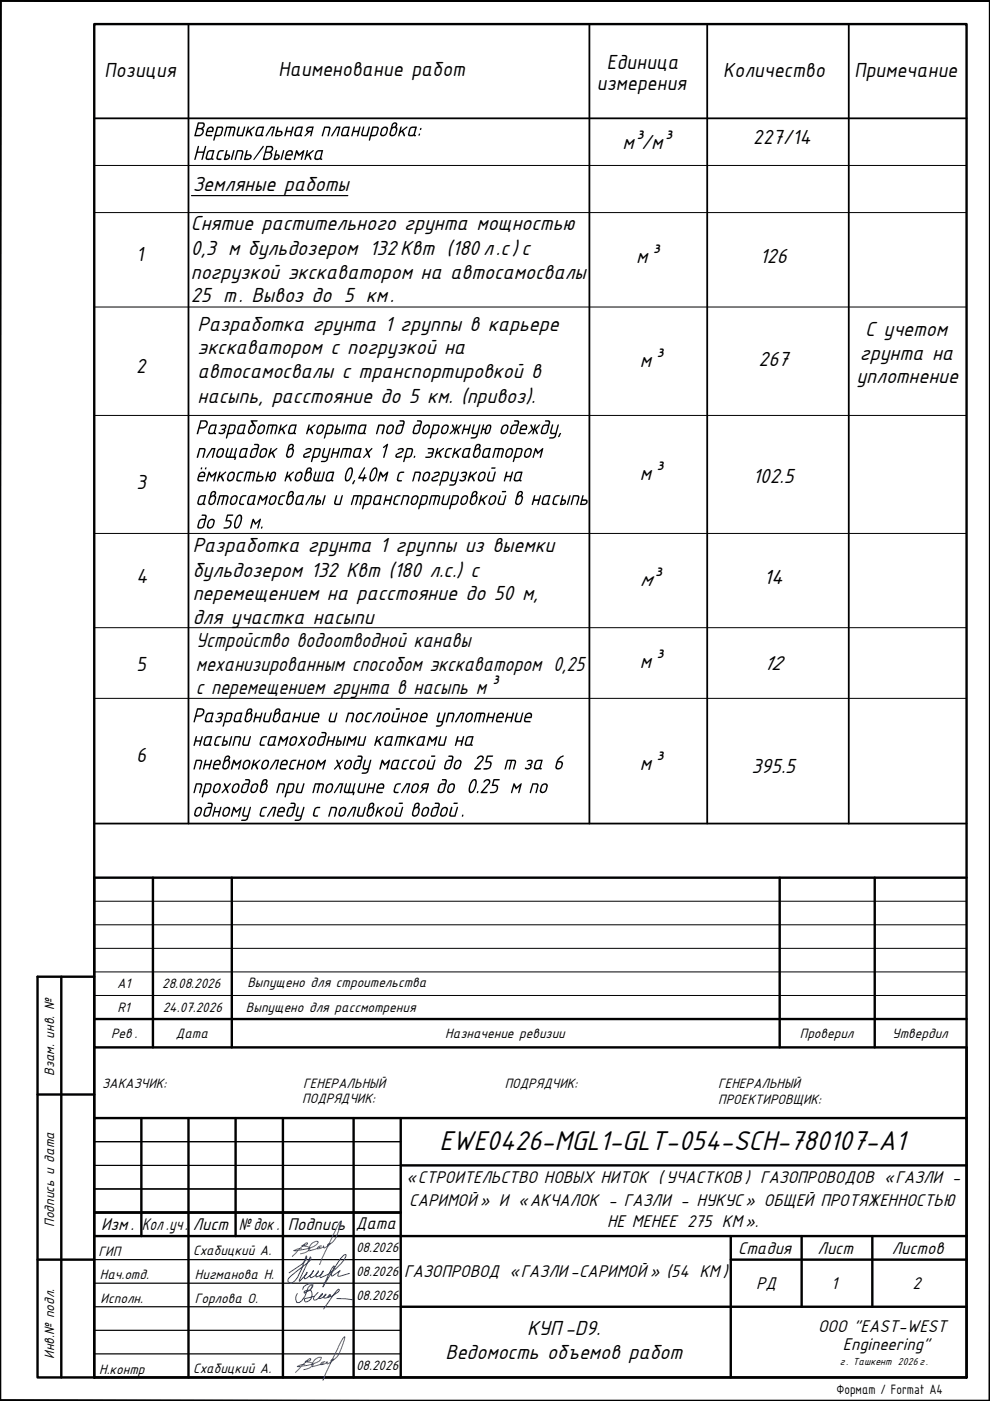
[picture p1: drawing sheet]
<svg xmlns="http://www.w3.org/2000/svg" width="210mm" height="297mm" viewBox="0 0 210 297" stroke-linecap="round" stroke-linejoin="round" font-family="sans-serif">
<!-- layer: 0 -->
<path d="M40 5.1v169.5M125 5.1v169.5M149.9 5.1v169.5M180 5.1v169.5M20 25.1h184.9M20 174.6h184.9" fill="none" stroke="#000" stroke-width=".38"/>
<path d="M20 35.1h184.9M20 45.1h184.9M20 65.1h184.9M20 88.1h184.9M20 113.1h184.9M20 133.1h184.9M20 148.1h184.9" fill="none" stroke="#000" stroke-width=".21"/>
<path d="M40.6 41.5h33.1" fill="none" stroke="#000" stroke-width=".25"/>
<g fill="#000">
<path d="M62.7 31.9h.3l.5 .8 1-.9-.5 2.1h-.2v-.1l.3-1.4-.8 .8-.4-.8-.3 1.4-.2 .1h-.2zM65.1 31.9h.2l-.2 .9 1.2-1 .2 .1-.9 .9 .4 .9-.1 .2-.5-.9-.4 .2-.2 .7h-.3zM68.7 26.9l1.1-.1 .3 .3-.5 1.8h-.2l.4-1.6-.2-.2h-.6l-.5 1.8h-.3zM71.3 27l.1-.2 .8 .1-.5 2-.3-.1 .4-1.7h-.3l-1 1.7-.3 .1zM75 26.9h.3l-.2 .8h.8l.3-.8h.3l-.6 2h-.3l.3-.9h-.9l-.3 .9h-.2zM77 26.9h.3l-.4 1.4 .1 .3h.7l.4-1.7 .3-.1v.2l-.5 1.9h-1a.41 .41 0 0 1-.3-.6zM84.9 26.9l.3-.1-.2 1 1.2-1 .2 .1-.9 .8 .4 1.2h-.3l-.4-.9-.4 .2-.1 .7h-.3zM81.2 94.8l.9-.7h.2l-.9 3-.2-.2 .7-2.3-.5 .4zM84.3 95.2l.4-.2h.6l.3 .3-.2 .6-1.1 .4a.26 .26 0 0 0-.1 .4 .26 .26 0 0 0 .4 .1h.2a.27 .27 0 0 1 .2-.2 .27 .27 0 0 1 .3 .2l-.5 .3h-.7a.51 .51 0 0 1-.3-.6 .51 .51 0 0 1 .4-.4l.9-.4a.27 .27 0 0 0 .1-.4 .27 .27 0 0 0-.4 0l-.4 .1zM87.8 96.7h.3l-.3 .4-.1-.1zM90.7 95.1l1-.1a.42 .42 0 0 1 .3 .6l-.3 1.2-.6 .3h-.9l.1-.3 1.1-.1 .2-.5h-.9v-.2l.1-.1h.9v-.3l-.1-.3h-.9zM92.7 95.1h.3l-.3 .9 1.2-1h.2l-.9 .9 .4 .9-.1 .3-.5-1-.4 .3-.1 .6-.3 .1z"/>
<path d="M94.6 95.3l.5-.3 .7 .1-.1 .2h-.6l-.3 .3-.2 1.1 .7 .1-.1 .3h-.7l-.3-.3zM96.3 95.1l.3-.1-.2 1 1.2-1 .2 .1-.9 .8 .4 .9-.1 .3-.6-1-.3 .3-.2 .7-.3-.1zM95.8 90.1l.3-.1 .4 1 .2-.9 .2-.1-.1 1 .8-1h.3v.2l-.8 .8 .3 .8-.1 .3-.2-.1-.4-.9-.3 1-.2-.1 .2-.9-.9 1-.2-.1 .8-1zM98.4 90.1l.3-.1-.2 .9h.9l.2-.9h.3l-.6 2.1h-.2l.2-.9h-.9l-.2 .8h-.3zM100.4 90h.2l.1 .1-.4 1.4 .1 .3h.7l.5-1.7 .2-.1 .1 .1-.7 2.5-.6 .4h-.7l-.1-.2 .1-.1 .9-.1 .2-.5h-.8l-.2-.3zM104.9 95.1l1.5-.1a.46 .46 0 0 1 .4 .6l-.3 1.4-.3 .1 .4-1.7-.2-.1h-.4l-.4 1.6-.2 .2-.1-.2 .4-1.6h-.6l-.4 1.6-.2 .2-.1-.1zM112.4 90.1l.3-.1 .4 1 .2-.9 .3-.1-.2 1 .9-1h.2v.2l-.8 .8 .3 .8v.3l-.3-.1-.3-.9-.3 1-.3-.1 .3-.9-1 1-.2-.1 .9-1zM113.4 95.1h.3l.4 .7 1.1-.8-.6 2.1h-.2v-.2l.4-1.3-.8 .7-.4-.7-.4 1.4-.3 .1zM117.1 90h.2v.1l-.4 1.4 .1 .3h.8l.4-1.7 .1-.1 .2 .1-.7 2.5-.5 .4h-.8l-.1-.2 .1-.1 .9-.1 .3-.5h-.8l-.3-.3zM118.7 91.9a.18 .18 0 0 1 .3 0 .18 .18 0 0 1-.2 .2l-.2 .5-.2 .1-.1-.2zM53.6 110.1h.2l.4 .8 1-.9h.1l-.6 2.1-.2-.2 .4-1.3-.8 .7-.4-.7-.4 1.3-.3 .1zM55.4 111.7h.3l-.2 .4-.2-.1z"/>
<path d="M80.6 100.1h.3l.3 .7 .9-.8h.2l-.5 2.1h-.2l-.1-.2 .4-1.3-.8 .7-.4-.7-.4 1.4-.2 .1zM84.5 100.3l.5-.3 .7 .1-.1 .2h-.6l-.3 .3-.2 1.1 .7 .1-.1 .3h-.7l-.3-.4zM88 100h.9l.3 .2 .1 .4-.4 1.4-.2 .1-.1-.2 .4-1.4-.2-.2h-.7l-.4 1.6-.2 .2-.1-.1zM91.4 105.1l1.6-.1 .3 .1 .1 .3-.5 1.6h-.2l.3-1.4-.1-.3h-.4l-.6 1.8-.1-.2 .4-1.6h-.6l-.4 1.7h-.3zM92 100.2l1-.2 .3 .2v.3l-.3 .4-1.1 .4a.27 .27 0 0 0-.1 .5 .27 .27 0 0 0 .4 0l.4-.1a.19 .19 0 0 1 .3 0 .19 .19 0 0 1 0 .2 .19 .19 0 0 1-.3 .1l-.7 .1a.51 .51 0 0 1-.5-.5 .51 .51 0 0 1 .5-.5l.9-.4a.26 .26 0 0 0 .1-.4 .26 .26 0 0 0-.4 0l-.5 .1zM94 105.1l.2-.1 .1 .1-.4 1.6 .8 .1 .5-1.7 .3-.1-.7 2.1h-.9l-.3-.3zM95.9 100h.2l-.3 1.5 .2 .3h.6l.4-1.7 .2-.1 .1 .1-.7 2.5-.5 .4h-.8l.1-.3 .8-.1 .3-.5h-.7l-.3-.3zM97.8 100.2l.8-.2a.55 .55 0 0 1 .5 .5 .55 .55 0 0 1-.4 .5l.1 .5-.1 .3-.4 .3h-.5a.26 .26 0 0 1-.4-.1 .26 .26 0 0 1 .2-.4l.5 .2a.34 .34 0 0 0 .4-.4 .34 .34 0 0 0-.5-.2l.2-.3a.32 .32 0 0 0 .5-.3 .32 .32 0 0 0-.4-.3l-.5 .1zM99.7 100h.2l-.2 1 1.3-1h.1v.2l-.9 .7 .5 .9-.2 .3-.6-1-.3 .3-.2 .6h-.3zM101.9 105.1l.3-.1-.2 .9 1.2-.9 .2 .1-.9 .8 .4 .9-.2 .3-.5-1-.3 .3-.2 .6h-.3zM107.3 100.1h.3l-.2 .8h.9l.2-.9h.3l-.6 2.1-.2-.2 .2-.7h-.9l-.2 .8-.3 .1zM113.2 105.1h.3l-.2 .8h.9l.3-.9h.2l-.6 2.1-.2-.2 .2-.7h-.9l-.2 .8h-.3z"/>
<path d="M117.5 105.3l.5-.3 .7 .1-.1 .2h-.7l-.3 .3-.2 1.1 .8 .1-.1 .3-.8-.1-.2-.3zM121.5 105.1l1-.1a.45 .45 0 0 1 .4 .6l-.4 1.4-.2 .1-.1-.2 .4-1.5-.2-.1h-.7l-.4 1.6-.3 .2zM73.9 156.2l.3-.1 .4 .8 1-.8-.5 2h-.2v-.1l.4-1.3-.8 .7-.5-.7-.3 1.3-.3 .1zM76.2 156.2l.3-.1-.4 1.5 .1 .2h.7l.4-1.6 .2-.1 .2 .1-.6 1.9h-1.1l-.2-.1v-.4zM79.8 156.2l.3-.1-.2 .9 1.4-.9v.1l-.9 .8 .5 .9-.1 .2h-.2l-.5-.9-.3 .3-.2 .6h-.3zM84.2 156.1h1.5a.4 .4 0 0 1 .4 .6l-.4 1.4h-.3l.4-1.6-.2-.1h-.3l-.5 1.6-.3 .1 .5-1.7h-.6l-.5 1.7h-.3zM85.3 151.2l.3-.1-.2 .9h1l.2-.9 .3 .1-.6 1.9h-.2l.2-.8h-1l-.2 .8h-.3zM86.7 156.2l.3-.1-.2 .9 1.4-.9v.1l-.9 .8 .4 .9-.1 .2h-.2l-.4-.9-.3 .3-.2 .6h-.3zM91 156.2l.2-.1 .5 .8 .8-.7 .3-.1-.6 2h-.2v-.1l.3-1.3-.8 .7-.4-.7-.3 1.4h-.3zM93 151.1h.3l-.4 1.5 .1 .3h.7l.5-1.7 .2-.1 .1 .1-.7 2.5-.5 .3-.8 .1v-.3h.7l.4-.3v-.4h-.7a.41 .41 0 0 1-.3-.5zM95 151.1h1.1l.3 .2-.5 1.8h-.2l.4-1.4-.2-.3h-.7l-.4 1.7h-.3zM93.3 156.2l.3-.1-.4 1.6 .1 .1h.7l.4-1.6 .3-.1-.5 2h-1.1l-.2-.2z"/>
<path d="M96.9 156.1l.3 .1-.2 .8h.9l.2-.8 .3-.1-.5 2h-.3l.2-.8h-.9l-.2 .8h-.3zM97.6 151.1h.9l-.6 2-.2-.1 .4-1.6h-.3l-1 1.7h-.3v-.1zM101 151.1h1.7l.1 .1 .1 .5-.4 1.4h-.3l.4-1.4-.1-.3h-.4l-.5 1.7-.3-.1 .5-1.6h-.6l-.4 1.6-.3 .1zM103.5 151.1l.3 .1-.2 .8h.9l.2-.8 .3-.1-.5 2h-.3l.2-.8h-.9l-.2 .8h-.3zM107.5 151.2l.3-.1-.2 .9h.9l.2-.9h.3l-.6 2h-.2l.2-.8h-.9l-.2 .8h-.3zM109.5 151.2l.3-.1-.4 1.6 .2 .2h.6l.5-1.7 .3-.1-.6 2h-1l-.3-.2zM71.3 161.1h.3l.3 .7 .7-.7h.2l-.8 1 .3 .8-.2 .3-.4-.8-.7 .7h-.2l.8-1zM72 166.1h.8l-.5 1.9-.3 .1 .4-1.7h-.3l-1.1 1.7-.1 .1-.1-.2zM73.3 166.1h.3l-.4 1.4 .2 .4h.3l.6-1.8h.2v.1l-.5 1.7h.6l.5-1.7 .1-.1h.2l-.5 1.8h.3l-.2 .7h-.2v-.4l-1.5-.1a.45 .45 0 0 1-.4-.6zM74.7 171.1h.9l-.5 2-.3 .1v-.2l.4-1.6h-.3l-1 1.6-.3 .1zM76.1 171.1h.2l.1 .1-.4 1.5 .8 .2 .5-1.7 .3-.1-.7 2.1h-.9l-.3-.3zM76.2 166.1h.3l-.4 1.5 .2 .3h.6l.4-1.7 .2-.1h.2l-.7 2.1h-.8l-.4-.2v-.4z"/>
<path d="M77.3 161.1h.3l-.4 1.4 .1 .3h.7l.4-1.7h.3v.1l-.6 2.5-.6 .4h-.7l-.1-.2 .1-.1 .8-.1 .3-.5h-.6l-.4-.3zM78.1 166.1h.3l-.2 .8h1l.2-.8h.3l-.5 1.9-.2 .2-.1-.2 .2-.8h-1l-.2 .9h-.3zM80.1 171.1h.2l-.2 .9 1.2-.9h.2l-.9 .9 .4 .9-.1 .3-.6-1-.3 .3-.2 .6h-.3zM80.9 161.1h.3l.4 .8 .9-.8h.2l-.5 2-.3-.1 .4-1.3-.8 .7-.4-.7-.4 1.4h-.3zM83.9 166.3l.4-.2h.7v.2l-.7 .1-.3 .2-.3 1.1 .2 .2h.6l-.1 .3-.7-.1-.3-.2zM85.6 161.2l.4-.1h.7l-.1 .3h-.7l-.2 .1-.3 1.2 .8 .3-.2 .2h-.5a.45 .45 0 0 1-.4-.7l.3-.9zM86.1 166.1h.9l-.5 2-.2 .1-.1-.2 .5-1.6h-.4l-1 1.6-.3 .1zM87.2 161.4l.5-.3h.7l-.1 .3h-.7l-.2 .2-.3 1.2 .8 .1-.1 .2-.6 .1-.4-.3zM104.6 165.3l1.4-.1-.2 .3h-.9l-.3 .9h.6l.3 .2v.9l-.6 .6h-1.1l.1-.2 1-.1 .4-.7a.33 .33 0 0 0-.3-.4l-.7-.1z"/>
<path d="M58.5 31.9h.3l-.3 .8 .7 .1 .1 .5-.5 .6h-.7l-.1-.1zM58.5 33l-.2 .6h.4a.3 .3 0 0 0 .3-.2 .3 .3 0 0 0-.2-.4zM60 31.9l.2-.1 .1 .1-.5 1.9-.2 .1-.1-.1z"/>
<path d="M61.1 32.2l-.3 .5h1a.38 .38 0 0 0-.1-.5 .38 .38 0 0 0-.4 0zM60.7 32.2l.6-.4 .5 .1 .3 .2-.1 .9h-1.2l-.1 .3 .1 .3h1l-.1 .3h-.9l-.4-.2v-.4z"/>
<path d="M67.4 32.2l-.5 1.1 .2 .3h.5l.2-.2 .4-1.3zM67.1 32l.4-.2h1l-.3 1.8a.22 .22 0 0 1-.1 .3 .22 .22 0 0 1-.3-.1l-.7 .1-.5-.3 .3-1.2z"/>
<path d="M73 27.2l-.4 1.1 .1 .3 .7-.1 .4-1.4zM72.7 27.1l.5-.3 1 .1-.5 1.7a.22 .22 0 0 1 .3 .2 .22 .22 0 0 1-.3 .2 .22 .22 0 0 1-.2-.2l-.8 .1a.46 .46 0 0 1-.4-.6z"/>
<path d="M79 26.9l1.1-.1 .2 .5-.3 1.2-.5 .4h-.8l-.2 .8-.2 .1-.1-.1zM79.2 27.1l-.4 1.5h.7l.3-.2 .2-1.2z"/>
<path d="M80.9 27.2l.5-.3 .5-.1 .4 .5-.3 1-.6 .6-.6-.1-.2-.3zM81.2 27.3l-.3 1a.48 .48 0 0 0 .5 .3 .48 .48 0 0 0 .4-.4l.2-.6a.4 .4 0 0 0-.3-.5 .4 .4 0 0 0-.5 .2z"/>
<path d="M83.4 26.4l-.2 .6 .4-.2a.3 .3 0 0 0 .4-.3 .3 .3 0 0 0-.5-.2zM83.1 26.3l.6-.4a.49 .49 0 0 1 .6 .4 .49 .49 0 0 1-.3 .6l.3 .5-.4 1.1-.5 .4-.6-.1-.3-.6zM83.1 27.4l-.2 .8a.45 .45 0 0 0 .5 .4 .45 .45 0 0 0 .4-.4l.1-.6a.42 .42 0 0 0-.3-.5 .42 .42 0 0 0-.5 .3z"/>
<path d="M87.2 27.2l-.4 1.1 .1 .3h.6l.2-.2 .3-1.3zM86.9 27.2l.4-.4 1.1 .1-.4 1.7a.2 .2 0 0 1 .1 .2 .2 .2 0 0 1-.1 .2 .2 .2 0 0 1-.2-.2l-1 .1-.2-.1-.1-.5z"/>
<path d="M88.8 28.3h.3l-.2 .5-.2-.2zM89.1 27.2l.3-.1-.2 .5-.2-.1z"/>
<path d="M84.7 89.2l.9-.1 .2 .6-.6 2-.4 .4h-.6a.42 .42 0 0 1-.4-.6l.2-.9 .4-.5 1-.1 .1-.5-.7-.1zM84.5 90.3l-.4 1.2 .1 .3h.6l.2-.2 .3-1.3z"/>
<path d="M86.2 95.1l.9-.1a.46 .46 0 0 1 .5 .6l-.4 1.1-.5 .4h-.7l-.2 .8-.2 .1-.1-.2zM86.4 95.3l-.3 1.5 .8-.1 .4-1.1-.1-.3z"/>
<path d="M88.4 89.1h.9l.2 .5-.6 2.1-.5 .4h-.7l-.2-.2v-.4l.3-1 .4-.5h.9l.1-.4-.2-.2h-.6zM88.2 90.3l-.4 1.2 .1 .3h.5l.2-.2 .4-1.3z"/>
<path d="M89.8 90.4l.6-.4h.5l.3 .3-.3 1.3-.6 .5h-.5l-.3-.4zM90.2 90.4l-.2 .2-.2 .9a.5 .5 0 0 0 .5 .3 .5 .5 0 0 0 .4-.5l.2-.6a.41 .41 0 0 0-.2-.4 .41 .41 0 0 0-.5 .1z"/>
<path d="M91.8 90.1l1-.1a.4 .4 0 0 1 .4 .6l-.4 1.2-.4 .3h-.8l-.2 .7-.3 .2zM92.1 90.3l-.4 1.5 .8-.1 .4-1.2-.1-.2z"/>
<path d="M93.8 90.4l.6-.4h.5l.3 .4-.2 .9-.6 .7-.6 .1-.3-.4zM94.2 90.4l-.4 .9a.47 .47 0 0 0 .4 .5 .47 .47 0 0 0 .5-.5l.1-.6a.38 .38 0 0 0-.1-.4 .38 .38 0 0 0-.5 .1z"/>
<path d="M98.7 95.3l-.2 .3-.3 .9 .2 .3 .7-.2 .3-1.3zM98.4 95.2l.4-.2h1l-.4 1.6 .2 .2a.22 .22 0 0 1-.2 .3 .22 .22 0 0 1-.3-.2l-.8 .2-.3-.2-.1-.4z"/>
<path d="M101.1 94.5l-.2 .7 .3-.2a.3 .3 0 0 0 .4-.3 .3 .3 0 0 0-.5-.2zM100.9 94.3l.4-.2h.3l.3 .3-.3 .6 .3 .4-.2 1.1-.4 .5-.4 .1a.57 .57 0 0 1-.7-.8zM100.9 95.4l-.4 1.1a.5 .5 0 0 0 .6 .3 .5 .5 0 0 0 .4-.5l.1-.6a.4 .4 0 0 0-.2-.4 .4 .4 0 0 0-.5 .1z"/>
<path d="M102.4 90.1l.3-.1-.3 .9h.5l.2-.6 .4-.3a.44 .44 0 0 1 .6 .1 .44 .44 0 0 1 .1 .5l-.4 1.1-.5 .4a.45 .45 0 0 1-.5-.2 .45 .45 0 0 1-.1-.4l.1-.3h-.4l-.3 .9h-.2zM103.5 90.3l-.5 1.2a.3 .3 0 0 0 .3 .3 .3 .3 0 0 0 .3-.3l.3-1.1z"/>
<path d="M103 95.3l-.5 1.2 .2 .3 .7-.2 .3-1.3zM102.7 95.2l.3-.2h1.1l-.4 1.7a.24 .24 0 0 1 .2 .2 .24 .24 0 0 1-.2 .2 .24 .24 0 0 1-.3-.2l-.8 .2-.4-.3 .2-1.3z"/>
<path d="M106.5 90.4l.6-.4h.5l.2 .3-.2 1.3-.7 .5h-.4l-.4-.4zM106.8 90.4l-.4 1.1a.5 .5 0 0 0 .6 .3 .5 .5 0 0 0 .4-.5l.1-.6a.41 .41 0 0 0-.2-.4 .41 .41 0 0 0-.5 .1z"/>
<path d="M107.4 95.5l.6-.5h.5l.3 .3-.2 1.2-.6 .5-.6 .1-.3-.4zM107.8 95.4l-.4 1.1a.5 .5 0 0 0 .5 .3 .5 .5 0 0 0 .4-.5l.2-.6a.4 .4 0 0 0-.2-.4 .4 .4 0 0 0-.5 .1z"/>
<path d="M109.4 95.1l1.2-.1 .2 .3v.3l-.4 1.2-.5 .3h-.7l-.2 .8-.2 .1zM109.7 95.3l-.4 1.5h.6l.3-.2 .3-1.1-.1-.2z"/>
<path d="M109.1 89.1h.7l.2 .1 .1 .4-.6 2.2-.4 .3h-.8l-.2-.3v-.3l.3-1.1 .5-.4h.8l.1-.3-.2-.3h-.5zM108.8 90.3l-.4 1.2 .1 .3h.6l.2-.2 .3-1.3z"/>
<path d="M111.4 95.4l.6-.4h.5l.3 .4-.2 1.1-.6 .5-.6 .1-.3-.4zM111.8 95.4l-.4 .9a.47 .47 0 0 0 .4 .5 .47 .47 0 0 0 .5-.5l.1-.6a.38 .38 0 0 0-.2-.4 .38 .38 0 0 0-.4 .1z"/>
<path d="M110.8 90.4l-.3 .5h.9l.1-.2a.41 .41 0 0 0-.2-.4 .41 .41 0 0 0-.5 .1zM110.4 90.4l.6-.4h.4l.3 .2 .1 .5-.1 .5h-1.3v.3l.1 .3h1l-.1 .3h-1.1l-.2-.2v-.4z"/>
<path d="M115.6 89.1h.7a.41 .41 0 0 1 .3 .6l-.6 2.1-.4 .3-.8-.1-.2-.5 .4-1.1 .5-.4h.7l.1-.3-.1-.3h-.6zM115.3 90.4l-.4 1.2 .2 .2h.5l.3-.3 .3-1.2z"/>
<path d="M50.6 109.4l-.5 .8-.2 1a.33 .33 0 0 0 .1 .5 .33 .33 0 0 0 .5-.1l.3-.7 .2-1a.32 .32 0 0 0 0-.4 .32 .32 0 0 0-.4-.1zM50.3 109.4l.4-.3h.4l.2 .3 .1 .6-.6 1.7-.3 .2-.5 .2-.4-.4v-.7l.3-.9z"/>
<path d="M87.5 105.3l.4-.3h.4l.5 .4-.3 1.1-.3 .4-.5 .2-.4-.1-.3-.4zM87.7 105.5l-.3 .8a.45 .45 0 0 0 .4 .5 .45 .45 0 0 0 .5-.5l.1-.6a.41 .41 0 0 0-.2-.4 .41 .41 0 0 0-.5 .2z"/>
<path d="M89.4 105.1l1.2-.1 .2 .2v.4l-.5 1.2-.4 .3h-.7l-.3 .8-.2 .1zM89.6 105.3l-.4 1.5 .9-.1 .4-1.1-.2-.3z"/>
<path d="M90 100.2l.8-.2 .4 .4-.2 1.1-.3 .3-.5 .3h-.4l-.3-.4 .2-1zM90.2 100.4l-.4 .9a.45 .45 0 0 0 .5 .5 .45 .45 0 0 0 .4-.4l.2-.7a.39 .39 0 0 0-.2-.4 .39 .39 0 0 0-.5 .1z"/>
<path d="M93.9 100h1.1l.3 .5-.4 1.3-.4 .3h-.9l-.2 .8-.3 .1zM94.1 100.3l-.4 1.5h.7l.3-.3 .2-1.1z"/>
<path d="M96 105.1l.9-.1a.46 .46 0 0 1 .4 .6l-.4 1.2-.5 .3h-.7l-.2 .8-.3 .1zM96.2 105.3l-.4 1.5 .8-.1 .4-1.1-.1-.3z"/>
<path d="M98 105.4l.6-.4 .5 .1 .2 .3-.3 1.2-.7 .5-.6-.1-.1-.3zM98.3 105.4l-.3 .3-.1 .6a.45 .45 0 0 0 .5 .5 .45 .45 0 0 0 .4-.5l.2-.6a.38 .38 0 0 0-.2-.4 .38 .38 0 0 0-.5 .1z"/>
<path d="M100.5 104.5l-.3 .6 .3-.1a.3 .3 0 0 0 .4-.3 .3 .3 0 0 0-.4-.2zM100.2 104.3l.4-.2h.4a.53 .53 0 0 1 0 1l.3 .3-.3 1.1-.6 .5h-.5l-.3-.2v-.5zM100.3 105.4l-.3 .3-.1 .6a.45 .45 0 0 0 .5 .5 .45 .45 0 0 0 .4-.5l.2-.6a.38 .38 0 0 0-.2-.4 .38 .38 0 0 0-.5 .1z"/>
<path d="M101.8 100.2l.8-.2 .4 .4-.3 1.2-.8 .5-.4-.1-.2-.3 .2-1zM101.9 100.5l-.3 .8a.45 .45 0 0 0 .4 .5 .45 .45 0 0 0 .5-.4l.2-.7a.41 .41 0 0 0-.3-.4 .41 .41 0 0 0-.5 .2z"/>
<path d="M103.9 105.4l.6-.4h.4l.3 .4-.2 1.1-.6 .5h-.6l-.3-.3zM104.2 105.4l-.4 .9a.47 .47 0 0 0 .5 .5 .47 .47 0 0 0 .5-.5l.1-.6a.39 .39 0 0 0-.2-.4 .39 .39 0 0 0-.5 .1z"/>
<path d="M103.7 100h.2l-.4 1.5 .3 .3h.6l.4-1.7 .3-.1-.5 2-.9 .1a.46 .46 0 0 1-.4-.6zM104.2 99.1h.8l.1 .1-.2 .2h-.7z"/>
<path d="M105.9 105h.3l-.4 1.5 .2 .3h.6l.5-1.7 .3-.1-.6 2-.8 .1a.45 .45 0 0 1-.5-.6zM106.4 104.2l.9-.1-.1 .3h-.8z"/>
<path d="M110.1 104.5l-.2 .6 .2-.1a.33 .33 0 0 0 .4-.2 .33 .33 0 0 0-.3-.4zM109.8 104.4l.4-.3a.52 .52 0 0 1 .6 .3 .52 .52 0 0 1-.2 .7l.3 .3-.3 1.2-.5 .4h-.7l-.2-.5zM109.9 105.4l-.4 .9a.45 .45 0 0 0 .5 .5 .45 .45 0 0 0 .4-.5l.2-.6a.39 .39 0 0 0-.2-.4 .39 .39 0 0 0-.5 .1z"/>
<path d="M109.6 100.4l-.4 1.1 .2 .3 .7-.2 .3-1.3zM109.3 100.2l.5-.2h1l-.4 1.7a.22 .22 0 0 1 .2 .2 .22 .22 0 0 1-.2 .2 .22 .22 0 0 1-.2-.1l-.9 .1-.4-.3v-.3z"/>
<path d="M115.6 105.3l-.2 .3-.3 .9 .2 .3 .7-.1 .4-1.4zM115.2 105.3l.5-.3h1l-.4 1.8a.2 .2 0 0 1 .2 .2 .2 .2 0 0 1-.2 .1 .2 .2 0 0 1-.2-.1l-.9 .1-.3-.2-.1-.4z"/>
<path d="M119.2 105.1l.3-.1-.2 .9 .6 .1 .1 .5-.5 .5-.8 .1zM119.2 106.2l-.2 .6h.3a.31 .31 0 0 0 .4-.2 .31 .31 0 0 0-.2-.4zM120.7 105.1l.2-.1 .1 .1-.5 1.9-.2 .1-.1-.2z"/>
<path d="M123.4 105.1l.3-.1-.2 .9h.9l.2 .3-.1 .5-.5 .4-1.1-.1zM123.4 106.2l-.1 .6h.6a.31 .31 0 0 0 .3-.2 .31 .31 0 0 0-.1-.4z"/>
<path d="M81.4 151.5l.6-.4h.4l.3 .3-.2 1.2-.7 .5h-.4l-.4-.3zM81.7 151.5l-.2 .3-.1 .6a.44 .44 0 0 0 .4 .5 .44 .44 0 0 0 .5-.5l.1-.6a.4 .4 0 0 0-.2-.4 .4 .4 0 0 0-.5 .1z"/>
<path d="M82.1 156.4l-.4 1.3 .1 .1h.6l.2-.1 .4-1.3zM81.9 156.3l.4-.2h1l-.4 1.7a.2 .2 0 0 1 .2 .3 .2 .2 0 0 1-.3 .1 .2 .2 0 0 1-.1-.2l-1 .1-.3-.2z"/>
<path d="M83.4 151.1h.3l-.4 1.5 .1 .3h.7l.4-1.7 .4-.1-.6 2h-1l-.3-.2zM83.9 150.2l.8-.1 .1 .3-.8 .1z"/>
<path d="M87.4 151.4l.5-.3h.4l.4 .4-.2 1.1-.7 .5h-.5l-.3-.3 .2-1zM87.6 151.5l-.3 .9a.47 .47 0 0 0 .5 .5 .47 .47 0 0 0 .4-.5l.1-.6a.38 .38 0 0 0-.2-.5 .38 .38 0 0 0-.5 .2z"/>
<path d="M89 156.4l-.4 1.3 .1 .1h.6l.2-.1 .3-1.3zM88.7 156.3l.5-.2h1l-.4 1.7a.2 .2 0 0 1 .1 .3 .2 .2 0 0 1-.2 .1 .2 .2 0 0 1-.2-.2l-.9 .1-.3-.2z"/>
<path d="M89.7 151.5l-.3 .5h.9v-.2a.38 .38 0 0 0-.2-.4 .38 .38 0 0 0-.4 .1zM89.3 151.5l.6-.4h.4l.3 .2v1h-1.3l-.1 .3 .2 .3h.9v.2h-1.1l-.3-.2z"/>
<path d="M99 151.4l.5-.3h.4l.4 .3-.2 1.1-.4 .5-.3 .1h-.4l-.4-.3 .2-1zM99.1 151.6l-.2 .8a.44 .44 0 0 0 .5 .5 .44 .44 0 0 0 .4-.5l.2-.9-.5-.1z"/>
<path d="M99.3 156.4l-.5 1.2 .1 .2 .8-.1 .4-1.3zM99 156.3l.4-.2h1l-.4 1.7a.22 .22 0 0 1 .2 .2 .22 .22 0 0 1-.2 .2 .22 .22 0 0 1-.2-.1h-.9a.4 .4 0 0 1-.3-.5z"/>
<path d="M105.9 151.5l-.3 .5h.9l.1-.2a.4 .4 0 0 0-.3-.4 .4 .4 0 0 0-.4 .1zM105.5 151.5l.6-.4h.4l.3 .2-.1 1h-1.2l-.1 .3 .2 .3h.9v.2l-1.3-.1-.1-.4z"/>
<path d="M111.8 151.5l-.3 .5h1v-.2a.38 .38 0 0 0-.2-.4 .38 .38 0 0 0-.5 .1zM111.5 151.4l.6-.3h.4l.3 .2-.1 1h-1.2l-.1 .3 .1 .3h1l-.1 .2h-1l-.3-.2 .2-1.1z"/>
<path d="M72.2 171.4l.8-.3 .4 .4-.2 1.2-.8 .5-.4-.1-.3-.4 .2-1zM72.4 171.5l-.3 .9a.45 .45 0 0 0 .4 .5 .45 .45 0 0 0 .4-.5l.2-.6a.39 .39 0 0 0-.2-.4 .39 .39 0 0 0-.5 .1z"/>
<path d="M73.3 161.4l.6-.3h.4l.3 .3-.2 1.2-.7 .5h-.4l-.4-.3zM73.6 161.5l-.4 .9a.47 .47 0 0 0 .5 .4 .47 .47 0 0 0 .5-.4l.1-.6a.39 .39 0 0 0-.2-.4 .39 .39 0 0 0-.5 .1z"/>
<path d="M75.9 160.2h.7l.3 .4-.6 2.2-.4 .3-.6 .1-.4-.3 .3-1.5 .5-.3h.8l.1-.3-.1-.3h-.6zM75.6 161.4l-.4 1.3 .1 .1h.6l.2-.2 .3-1.2z"/>
<path d="M78.7 170.5l-.4 .7 .3-.1a.3 .3 0 0 0 .4-.3 .3 .3 0 0 0-.3-.3zM78.4 170.3l.3-.1a.51 .51 0 0 1 .6 .3 .51 .51 0 0 1-.2 .6l.3 .5-.3 1.1-.6 .4-.6-.1-.2-.5 .4-1.8zM78.4 171.5l-.4 .9a.45 .45 0 0 0 .5 .5 .45 .45 0 0 0 .4-.5l.2-.6a.39 .39 0 0 0-.2-.4 .39 .39 0 0 0-.5 .1z"/>
<path d="M80.5 166.5l-.3 .4h.9l.1-.1a.38 .38 0 0 0-.2-.4 .38 .38 0 0 0-.5 .1zM80.1 166.6l.7-.5h.5l.2 .3-.1 .8h-1.3v.3l.2 .4h.9v.1l-.2 .2-.9-.1a.45 .45 0 0 1-.3-.6z"/>
<path d="M82 171.5l.6-.4h.5l.3 .3-.2 1.1-.7 .6h-.5l-.3-.4zM82.4 171.4l-.3 .4-.1 .6a.45 .45 0 0 0 .4 .5 .45 .45 0 0 0 .5-.5l.2-.6a.38 .38 0 0 0-.2-.4 .38 .38 0 0 0-.5 0z"/>
<path d="M83.6 161.4l-.5 1.1 .1 .3 .8-.1 .4-1.3zM83.3 161.3l.4-.2h1l-.4 1.7a.22 .22 0 0 1 .2 .2 .22 .22 0 0 1-.2 .2 .22 .22 0 0 1-.2-.1l-.9 .1a.45 .45 0 0 1-.4-.7z"/>
<path d="M84 171.2l.3-.1-.4 1.6 .2 .2h.7l.4-1.7 .1-.1h.2l-.5 1.9-.1 .2h-.9a.45 .45 0 0 1-.4-.6zM84.6 170.2h.8v.2l-.8 .1z"/>
<path d="M87.4 166.5l.7-.4h.5l.2 .3-.2 1.2-.5 .5h-.6l-.3-.3-.1-.3zM87.8 166.5l-.3 1a.45 .45 0 0 0 .4 .4 .45 .45 0 0 0 .4-.5l.2-.6a.4 .4 0 0 0-.2-.4 .4 .4 0 0 0-.5 .1z"/>
<path d="M88.3 170.5l-.3 .7 .3-.1a.3 .3 0 0 0 .4-.3 .3 .3 0 0 0-.4-.3zM87.9 170.5l.4-.3h.4l.3 .2v.4a.31 .31 0 0 0-.2 .3 .31 .31 0 0 0 .2 .3v.4l-.4 1-.4 .3h-.7l-.2-.3v-.4zM87.9 171.6l-.3 .8a.47 .47 0 0 0 .5 .5 .47 .47 0 0 0 .5-.5l.1-.6a.4 .4 0 0 0-.3-.5 .4 .4 0 0 0-.5 .3z"/>
<path d="M88.9 161.4l.6-.3h.5l.2 .3-.3 1.3-.7 .5-.4-.1-.3-.3zM89.3 161.4l-.3 .4-.1 .6a.44 .44 0 0 0 .4 .5 .44 .44 0 0 0 .4-.5l.2-.6a.38 .38 0 0 0-.1-.4 .38 .38 0 0 0-.5 0z"/>
<path d="M89.7 171.4l.9-.3 .4 .4-.3 1.2-.7 .5-.5-.1-.2-.5zM90 171.5l-.4 .9a.45 .45 0 0 0 .5 .5 .45 .45 0 0 0 .4-.5l.2-.6a.4 .4 0 0 0-.3-.4 .4 .4 0 0 0-.4 .1z"/>
<path d="M89.5 166.4l.5-.3h1l-.6 2h-.2l.2-.9h-.3l-.9 .9h-.2v-.1l.7-.8-.4-.3zM89.8 166.4a.28 .28 0 0 0-.2 .3 .28 .28 0 0 0 .3 .2h.6l.1-.5z"/>
<path d="M90.9 161.1h.2l-.3 1.5 .1 .2h.7l.4-1.6 .2-.1h.2l-.5 2-.2 .1h-.8l-.4-.2v-.5zM91.4 160.3l.8-.1 .1 .1-.9 .2z"/>
<path d="M92.2 170.2h.6a.46 .46 0 0 1 .5 .6l-.7 2.1-.5 .3-.6-.1-.2-.2v-.3l.3-1.2 .6-.3h.7l.1-.3-.2-.3h-.6zM91.9 171.4l-.3 1.3 .6 .2 .3-.3 .3-1.2z"/>
<path d="M93.7 171.4l.3-.3h.5l.5 .4-.3 1.2-.6 .4h-.5l-.3-.4zM94 171.5l-.4 .9a.45 .45 0 0 0 .4 .5 .45 .45 0 0 0 .5-.5l.2-.6a.39 .39 0 0 0-.2-.4 .39 .39 0 0 0-.5 .1z"/>
<path d="M93.7 165.3l.8-.1 .3 .3v.2l-.6 2.1-.4 .3-.6 .1-.4-.4 .2-1.3 .6-.4h.8l.1-.4-.2-.2h-.6zM93.5 166.4l-.2 .3-.3 .9 .3 .3 .6-.2 .4-1.3z"/>
<path d="M95 166.6l.8-.5h.4l.3 .3-.2 1.1-.7 .6h-.5l-.3-.3zM95.4 166.5l-.3 1.1a.5 .5 0 0 0 .5 .2 .5 .5 0 0 0 .4-.4l.1-.6a.39 .39 0 0 0-.2-.4 .39 .39 0 0 0-.5 .1z"/>
<path d="M95.2 160.2h.7l.3 .4-.7 2.2-.4 .3-.5 .1-.5-.3 .4-1.5 .5-.3h.8v-.3l-.1-.3h-.6zM94.8 161.4l-.4 1.3 .1 .1h.6l.3-.2 .3-1.2z"/>
<path d="M96.5 161.5l.6-.4h.4l.4 .3-.2 1-.6 .7-.4 .1-.5-.3-.1-.4zM96.9 161.5l-.4 .9a.44 .44 0 0 0 .4 .4 .44 .44 0 0 0 .5-.4l.1-.6a.39 .39 0 0 0-.2-.4 .39 .39 0 0 0-.4 .1z"/>
<path d="M95.6 171.1h.2l.1 .1-.4 1.5 .9 .2 .4-1.7 .3-.1-.6 2.1h-.9l-.4-.3zM96.2 170.2l.9 .1-.2 .2h-.7z"/>
<path d="M114.7 166.5l.7-.4h.6l.2 .4-.3 1.2-.6 .4h-.5l-.3-.3zM115.1 166.5l-.3 1a.45 .45 0 0 0 .4 .4 .45 .45 0 0 0 .5-.5l.1-.6a.4 .4 0 0 0-.2-.4 .4 .4 0 0 0-.5 .1z"/>
<path d="M113.9 161.4l-.4 1.1 .1 .3h.7l.4-1.4zM113.5 161.4l.5-.3h1.1l-.5 1.7a.2 .2 0 0 1 .2 .2 .2 .2 0 0 1-.2 .2 .2 .2 0 0 1-.2-.1l-.8 .1-.4-.2v-.4z"/>
</g>
<!-- layer: _SHTAMP -->
<g fill="#000" stroke="#000" stroke-width=".21">
<path d="M0 .1l.2 .2h209.6zM0 .1h209.9l-.1 .2z"/>
<path d="M209.9 .1l-.1 .2v296.6zM209.9 .1v296.9l-.1-.1z"/>
<path d="M.2 .3l-.2 296.7 .2-.1zM0 .1l.2 .2-.2 296.7z"/>
<path d="M.2 296.9l209.7 .1-.1-.1zM.2 296.9l209.7 .1h-209.9z"/>
</g>
<g fill="none" stroke="#000" stroke-width=".51">
<path d="M20 5.1h184.9v286.9h-184.9zM13 207.1v84.9M20 207.1h-12v84.9h12M8 232.1h12M20 237.1h184.9v54.9h-184.9zM20 222.1v15M30 237.1v25M40 237.1v54.9M50 237.1v25M60 237.1v54.9M75 237.1v54.9M85 237.1v54.9"/>
<path d="M204.9 222.1v15M20 257.1h65M85 247.1h119.9M8 267.1h12M20 262.1h184.9M85 277.1h119.9M154.9 267.1h50M154.9 262.1v29.9M170 262.1v15M185 262.1v15"/>
</g>
<path d="M20 247.1h65M20 252.1h65M20 242h65M20 277.1h65M20 267.1h65M20 272.1h65M20 282.1h65M20 287h65" fill="none" stroke="#000" stroke-width=".25"/>
<!-- layer: SHTAMP -->
<path d="M32.4 186.1v36M49.1 186.1v36M165.3 186.1v36M185.5 186.1v36M204.9 186.1h-184.9v36h184.9M20 216.1h184.9" fill="none" stroke="#000" stroke-width=".51"/>
<path d="M20 196.1h184.9M20 191.1h184.9M20 211.1h184.9M20 206.1h184.9M20 201.1h184.9" fill="none" stroke="#000" stroke-width=".21"/>
<!-- layer: 0 -->
<path d="M61.3 269.9l2.7-1.9 .9-1v-.7a18 18 0 0 1-2.3 5.2 .97 .97 0 0 1-1.3 .4l-.3-.3a1.14 1.14 0 0 1 .7-1.1l4-3.2 .2-.5-.1-.3-2.3 5.1 1.5-1.5 .1-.4-.5 1v.4a2.32 2.32 0 0 0 1.9-1.7l-.8 1.1 .1 .3a.97 .97 0 0 0 1-.3l.7-1v.1a1.06 1.06 0 0 0-.5 1.1 1.61 1.61 0 0 0 1.5-1.2l-.6 1.1 .1 .3a4.6 4.6 0 0 0 2.7-1.8l.1-.7a13.8 13.8 0 0 0-2.3 4.5l3.6-5.9 .7-.8 .3-.2 .3 .1a7.2 7.2 0 0 1-2.7 3.3 1.04 1.04 0 0 0-.4 1.1l1.8-1.1a1.12 1.12 0 0 0-.4 1.2l2.4-.6" fill="none" stroke="#00f" stroke-width=".21"/>
<path d="M63.7 265.8a2.91 2.91 0 0 0 2-1v-.1a1.46 1.46 0 0 0-1.5-.5l-.1-.1a.84 .84 0 0 0 1.1-.5l-.1-.1-.4 .1-2.7 2.8M67.8 264.3l.1 .1-.3 .2-2 .6a.79 .79 0 0 1 .1-1 1.35 1.35 0 0 1 1.8-.9l-.1 .3a6.5 6.5 0 0 1-4.2 1.5l-.9 .1 .9-.4h.8M68.2 264.2a.7 .7 0 0 0-.9 .6 1.12 1.12 0 0 0 1.3-.6l.1 .4 .8-.4 .5-.6-.5 .2v.2l.9-.5a5.2 5.2 0 0 0 1.5-2.9l.5-1.7-.4 .3-.6 1-3.6 7.8M64.4 290.4h.2a2.46 2.46 0 0 0 1.8-1.1 2.04 2.04 0 0 0-1.6-.6l.2-.1a.54 .54 0 0 0 .6 0 .54 .54 0 0 0 .2-.5l-.4 .1-2.7 2.8M68.5 288.9v.1l-.4 .2-1.8 .6a.79 .79 0 0 1 .1-1.1 1.45 1.45 0 0 1 1.8-.8l-.2 .2a4.4 4.4 0 0 1-2.9 1.4l-2.1 .2 .9-.4h.7M68.9 288.7a.76 .76 0 0 0-.9 .6 1.33 1.33 0 0 0 1.3-.6v.3l.2 .2 .6-.3 .6-.7-.6 .3h.3a3.1 3.1 0 0 0 1.5-1.6 8.6 8.6 0 0 0 1.2-3.5l-.7 .9-3.9 8.3" fill="none" stroke="#003fff" stroke-width=".21"/>
<path d="M65.9 273.3l.4-.5v-.5a1.22 1.22 0 0 0-1.5 .2l-.5 .4-.1 .5M66.6 274.9l-.1 .4 .2 .4a2.76 2.76 0 0 0 1.7-1.4l-.3 .2-.5 .7a1.56 1.56 0 0 0 1.5-.8l-.4 .3v.5a1.23 1.23 0 0 0 1.4-.7l-.3 .1-.2 .5a3.8 3.8 0 0 0 2.4-1.6l-.2-.2-.3 .3-2.9 3.9M67.4 274l-.8 .9-2.1 .5 .3 .6a1.54 1.54 0 0 0 1.1-2.4 1.09 1.09 0 0 0-1.4 .5l.1 .1 .4-.3a1.43 1.43 0 0 0 1.2-1.3l-.2-.2a2.41 2.41 0 0 0-1.1 1.7l-.3 .8-.6 .9-.5 .4-.5-.1a1.55 1.55 0 0 1 .1-1.8M71.4 275.3l3.4 .3" fill="none" stroke="#00f" stroke-width=".21"/>
<text font-size="6.4" x="93.2" y="243.8">EWE0426-MGL1-GLT-054-SCH-780107-A1</text>
<g font-size="4.8">
<text x="40.9" y="28.9">Вертикальная планировка:</text>
<text x="40.9" y="33.9">Насыпь/Выемка</text>
<text x="132" y="31.6">м³/м³</text>
<text x="40.9" y="40.6">Земляные работы</text>
<text x="40.5" y="48.8">Снятие растительного грунта мощностью</text>
<text x="40.5" y="54.1">0,3 м бульдозером 132 Квт (180 л.с) с</text>
<text x="40.5" y="59.1">погрузкой экскаватором на автосамосвалы</text>
<text x="134.9" y="55.9">м³</text>
<text x="161.1" y="55.7">126</text>
<text x="40.5" y="64.1">25 т. Вывоз до 5 км.</text>
<text x="41.9" y="70.1">Разработка грунта 1 группы в карьере</text>
<text x="183.4" y="71.3">С учетом</text>
<text x="41.9" y="75.1">экскаватором с погрузкой на</text>
<text x="135.7" y="77.8">м³</text>
<text x="160.8" y="77.6">267</text>
<text x="182.3" y="76.3">грунта на</text>
<text x="41.9" y="80.1">автосамосвалы с транспортировкой в</text>
<text x="181.6" y="81.3">уплотнение</text>
<text x="41.9" y="85.4">насыпь, расстояние до 5 км. (привоз).</text>
<text x="41.4" y="92.1">Разработка корыта под дорожную одежду,</text>
<text x="41.4" y="97.1">площадок в грунтах 1 гр. экскаватором</text>
<text x="135.7" y="101.7">м³</text>
<text x="41.4" y="102.1">ёмкостью ковша 0,40м с погрузкой на</text>
<text x="41.4" y="107.1">автосамосвалы и транспортировкой в насыпь</text>
<text x="159.6" y="102.3">102.5</text>
<text x="41.4" y="112.1">до 50 м.</text>
<text x="40.9" y="117">Разработка грунта 1 группы из выемки</text>
<text x="40.9" y="122.3">бульдозером 132 Квт (180 л.с.) с</text>
<text x="40.9" y="127.3">перемещением на расстояние до 50 м,</text>
<text x="40.9" y="132.3">для участка насыпи</text>
<text x="41.5" y="137.2">Устройство водоотводной канавы</text>
<text x="41.5" y="142.2">механизированным способом экскаватором 0,25</text>
<text x="135.7" y="141.5">м³</text>
<text x="41.5" y="147.2">с перемещением грунта в насыпь м ³</text>
<text x="40.7" y="153.1">Разравнивание и послойное уплотнение</text>
<text x="40.7" y="158.1">насыпи самоходными катками на</text>
<text x="40.7" y="163.2">пневмоколесном ходу массой до</text>
<text x="100.2" y="163.2">25 т за</text>
<text x="117.3" y="163.2">6</text>
<text x="135.7" y="163.2">м³</text>
<text x="159.3" y="163.8">395.5</text>
<text x="40.7" y="168.2">проходов при толщине слоя до</text>
<text x="40.7" y="173.2">одному следу с поливкой водой</text>
<text x="97.6" y="173.2">.</text>
<text x="98.8" y="168.2">0.25</text>
<text x="108" y="168.2">м по</text>
<text x="111.8" y="283.1">КУП-D9.</text>
<text x="94.4" y="288.1">Ведомость объемов работ</text>
</g>
<g font-size="4.7">
<text x="22.2" y="16.2">Позиция</text>
<text x="59.1" y="16.2">Наименование работ</text>
<text x="128.7" y="14.7">Единица</text>
<text x="153.3" y="16.2">Количество</text>
<text x="181.1" y="16.2">Примечание</text>
<text x="126.5" y="19">измерения</text>
<text x="159.7" y="30.5">227/14</text>
<text x="28.9" y="55.4">1</text>
<text x="28.9" y="79.1">2</text>
<text x="28.9" y="103.7">3</text>
<text x="28.9" y="123.7">4</text>
<text x="135.6" y="124.2">м³</text>
<text x="161.9" y="123.8">14</text>
<text x="28.9" y="142.2">5</text>
<text x="161.9" y="142.1">12</text>
<text x="28.9" y="161.6">6</text>
</g>
<g font-size="4">
<text x="86.2" y="250.8">«СТРОИТЕЛЬСТВО НОВЫХ НИТОК ( УЧАСТКОВ ) ГАЗОПРОВОДОВ «ГАЗЛИ -</text>
<text x="86.8" y="255.7">САРИМОЙ » И «АКЧАЛОК - ГАЗЛИ - НУКУС» ОБЩЕЙ ПРОТЯЖЕННОСТЬЮ</text>
<text x="21.4" y="260.8">Изм.</text>
<text x="30.1" y="260.8">Кол.уч.</text>
<text x="40.9" y="260.8">Лист</text>
<text x="50.7" y="260.8">№док.</text>
<text x="61" y="260.8">Подпись</text>
<text x="75.4" y="260.6">Дата</text>
<text x="128.7" y="260.3">НЕ МЕНЕЕ 275 КМ ».</text>
<text x="156.5" y="265.8">Стадия</text>
<text x="173.4" y="265.8">Лист</text>
<text x="189.1" y="265.8">Листов</text>
<text x="85.7" y="270.7">ГАЗОПРОВОД «ГАЗЛИ -САРИМОЙ » (54 КМ )</text>
<text x="160.3" y="273.3">РД</text>
<text x="176.2" y="273.3">1</text>
<text x="193.5" y="273.3">2</text>
<text x="173.5" y="282.3">OOO &quot;EAST-WEST</text>
<text x="178.7" y="286.3">Engineering&quot;</text>
</g>
<g font-size="3.2">
<text x="24.8" y="209.6">A1</text>
<text x="34.4" y="209.6">28.08.2026</text>
<text x="52.5" y="209.3">Выпущено для строительства</text>
<text x="24.9" y="214.6">R1</text>
<text x="34.5" y="214.6">24.07.2026</text>
<text x="52.2" y="214.6">Выпущено для рассмотрения</text>
<text x="23.5" y="220">Рев .</text>
<text x="37.3" y="220">Дата</text>
<text x="94.4" y="220">Назначение ревизии</text>
<text x="169.6" y="220">Проверил</text>
<text x="189.2" y="220">Утвердил</text>
<text x="11.5" y="228.1" transform="rotate(-90 11.5 228.1)">Взам. инв. №</text>
<text x="21.7" y="230.6">ЗАКАЗЧИК:</text>
<text x="64.1" y="233.9">ПОДРЯДЧИК:</text>
<text x="64.3" y="230.6">ГЕНЕРАЛЬНЫЙ</text>
<text x="107" y="230.6">ПОДРЯДЧИК:</text>
<text x="152.3" y="230.6">ГЕНЕРАЛЬНЫЙ</text>
<text x="152.3" y="234.1">ПРОЕКТИРОВЩИК:</text>
<text x="11.5" y="260.1" transform="rotate(-90 11.5 260.1)">Подпись и дата</text>
<text x="20.9" y="266.3">ГИП</text>
<text x="40.9" y="266.2">Схабицкий А.</text>
<text x="75.5" y="265.5">08.2026</text>
<text x="21.2" y="271.2">Нач.отд.</text>
<text x="41.3" y="271.2">Нигманова Н.</text>
<text x="75.5" y="270.6">08.2026</text>
<text x="75.5" y="275.6">08.2026</text>
<text x="21.3" y="276.3">Исполн.</text>
<text x="41.3" y="276.2">Горлова О.</text>
<text x="11.5" y="288.1" transform="rotate(-90 11.5 288.1)">Инв.№ подл.</text>
<text x="21" y="291.3">Н.контр</text>
<text x="40.9" y="291.2">Схабицкий А.</text>
<text x="75.5" y="290.6">08.2026</text>
</g>
<text font-size="3.1" x="177.3" y="295.6">Формат / Format А4</text>
<text font-size="2.4" x="178.1" y="289.3">г. Ташкент 2026г.</text>
</svg>
